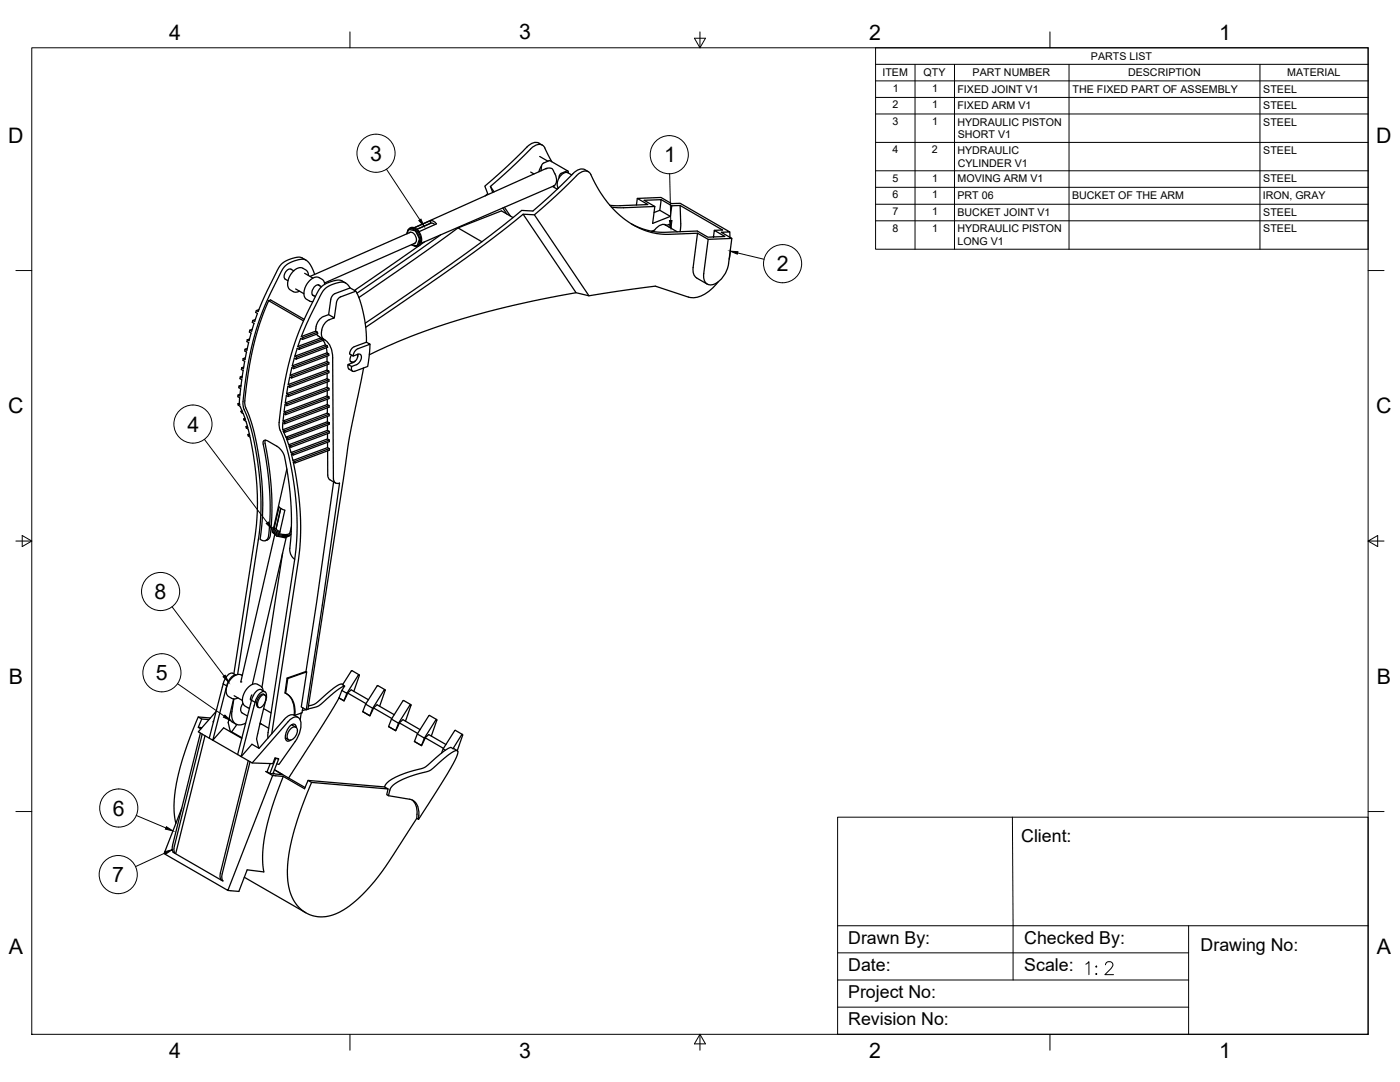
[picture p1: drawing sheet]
<svg xmlns="http://www.w3.org/2000/svg" width="559mm" height="432mm" viewBox="0 0 559 432" stroke-linecap="round" stroke-linejoin="round" font-family="sans-serif">
<!-- layer: Visible -->
<g fill="none" stroke="#000" stroke-width=".51">
<path d="M216.5 57.9a4.4 4.4 0 0 0-6.7 1.3l-7.7 7.5-8.6 7.6 1.2 3-1 .9M195.7 74.4l1 2.4M211.8 68.7l1.3 .7M215.4 62.4l3.3 1.9M216 68.2l.4-2.6 3-1.5 7.2 4.1M216.2 66.2l-1.1 2.3M217.9 67.3l2.2-.1 .8 1a7.9 7.9 0 0 1 1 5.1l-.9 .9-52.9 22.9M217.9 67.3l-52.6 23.6M217.9 67.3h.1M220.3 64.5l-2.5-4.7a2.71 2.71 0 0 0-4.5-1.5l-17.6 16.1 1.5 2.2M220.6 74.4l1.8 1.1M222.8 74.9l-.1 .3"/>
<path d="M226.2 68.2l-2.5 1.2-.6 1.6M226.2 68.2h.5l.1 .8M228.2 69.8a2.94 2.94 0 0 0-5 1l-.8 2.1v1.3l.5 .8M228.7 69.3l-8.8 8.6-7.2 6.3-4.5-.2-12 9.6-9.7 7.2-40.7 28.2M234.9 68.5a4.1 4.1 0 0 0-6.2 .8M254.4 79.2l-.4 2.6M263.9 79.7l4.2 2.4-.5 4.3M162.5 93.3l.4-1.4-.5 1.4M162.7 92.2l1-1.3 1.3-.1 1.7 1 1.2 1.9 .4 2.2-.4 1.6-1.1 .8-1.5-.2M163.1 91.7a3.2 3.2 0 0 1 4.2 2.9 2.36 2.36 0 0 1-1.9 3.5l-1-.4M163.3 92.9a2.4 2.4 0 0 1 2.9 2.7l-.1 .9-.9 .7M163.3 91.6l-.3 .3"/>
<path d="M163.4 91.6l2.4 .5 1.6 3.1M163.4 91.6h-.1M163.8 92.7l-40 17.6M163.9 91.3l-.4 .2M163.9 91.3a3.7 3.7 0 0 1 4 3.9v.7a2.2 2.2 0 0 1-1.5 2.2M164.2 97.7l2.1 .3M165.4 90.9l6.5-2.9-.1 1.1-5.4 2.4M165.7 97l-36.2 15.9M166.5 97.9l-.2 .1M166.6 97.9h-.1M167 92.1l.3 .4M167.1 98.2l-25.6 17.7"/>
<path d="M167.4 95.2l-.8 2.7M169.5 96.5l-1.9 1.3M171.8 89.1l.7-.1 1 .6M171.9 88l1.2 .3 1.1 1-6.9 3.2M172.1 89l-5.7 2.5M175.9 93.7l-33.4 23.3M182.8 91l9.5 5.5M200.7 83l1.6 2.4M201.3 82.7l2.4 3.5M204.8 86.8l-4.6-2.6-17.4 6.8-16.2 11.6-23.4 16.1M213.3 85.7l21.8 32.3M243.4 81.9l3.6 .2 11.6-.5-4.2-2.4 9.4-.4 4.3 2.5 3.4-.2 19.8 11.5-3.4 .1 4.2 2.4-9.4 .4-4.3-2.4-12.8 .4-3.5-.3-4.2-1a39.5 39.5 0 0 1-22.1-22.5 2.95 2.95 0 0 0-4.9-.3l-9 8.7-8.6 7.6-4.5-.2"/>
<path d="M252.1 89.4l4.4 1.9 5.2 1.2 3.7 .2 12.9-.5 4.3 2.5 6.7-.3-4.2-2.5-.3 2.7M261.4 82.4l-13.4 .5-3.9-.3M263.4 83.9l.5-4.2-6.8 .2 4.3 2.5-.9 6.8 7.1-2.8-4.2-2.5-2.4 .9M265.2 89.6l5.1 2.9M265.5 89.7l.5 .3 1.2-.5-.2 1.1M266 90a3.6 3.6 0 0 0-4.7 1.8l-1.2 .5M268.1 82.1l3.4-.1 .2 7.8-.3 2.7M271.5 82l16.9 9.8-3.3 .1M278.4 93.1l-1.8 13.6M282.7 95.5l-1.8 13.7a3.3 3.3 0 0 0 3.4 4.4 10.1 10.1 0 0 0 6.5-8.3M291.3 92.6l.1 2.1M291.5 99.6l-.4 3.8"/>
<path d="M292.1 95.1l-1.3 10.2M107.2 120l-3.5 9.1-2.3 8.1-1.8 8.4-1.6 11.1a10.9 10.9 0 0 0 1.4 9.1l1.7 5.3 1.4 6.4 1.9 13.8 .4 12.6-1 11.3 1.5 .6 1.3-.5a5.4 5.4 0 0 0 .9-3.9l.3-7.5-.1-7.6-.9-8.9-1.2-7.6a5.8 5.8 0 0 1-.5-3.8l.6-.3 .9 .1 4.5 2.7 1.7 1.8 .8 1.9 1.9 12 .7 8.2 .1 7.5-.6 9.7 .5 2 1.4 1.6M107.2 120l.8-.3 13.4 7.7M107.2 120l13.9 8M113.9 111.4l1.1 .7M117.3 108.1l-1.1-.7a2.65 2.65 0 0 0-2.3 4M118 115.3l3.3 1.9M121.6 109.1l3.3 1.9M122.1 103.8l-2-1.1h-1.8l-3.6 1.1-2.5 1.8-1.4 2.1-4 7.9-3.8 8.7-.7-.4M123.1 110a2.59 2.59 0 0 0-1.1-2.3l-1.1-.6a4.7 4.7 0 0 0-5.4 3.4l-.5 1.6a3.3 3.3 0 0 0 .9 3.6l1.1 .7a2.55 2.55 0 0 0 2.5-.2M124.7 117.7l1.2 .7M125.6 109.5l-2-4.3-1.2-1.3-1-.4-2.4 .2-2.9 1-2 1.2-1.2 1.4-6.5 13.2-4.1 10.9-3 12.5-2 13.7a10.7 10.7 0 0 0 .1 5.8"/>
<path d="M127 113.7l1.3 .7M127.7 114.1a1.77 1.77 0 0 0-2.7 1.1 1.77 1.77 0 0 0 .4 2.8M129.6 113.5l-.5-1.6-1.7-1.1a4.7 4.7 0 0 0-5.3 3.3l-.7 2a3.1 3.1 0 0 0 1 3.4l1.4 .8 1.1 .1M137.9 112.9l-1.9-1-1.3-.1-3.4 .9-2.6 1.4-1.7 2-4.5 9-4.1 9.6-3.1 10.2-2.1 10.3-1.6 11.9a10.9 10.9 0 0 0 1.6 7.8l2.4 8.3 1.9 10.9 .9 10.2 .1 10.5-.9 8.5-10.6 69v2.3M139.8 114.9l2.2 1.3-6.1 2.3-1 .8-.6 1.4-.9 6.2M142 116.2l1.7 3.8 1.6 6.4 .7 4.8 .3 5.4M276.7 106.7l.1 2.3 .5 1.1 .8 .8M278 110.9l4.3 2.5M286.6 112.5a13.5 13.5 0 0 1-10.9 6.3l-14.1-4.6-26.5 3.8-5.2-1.2M97.8 139.4l-.1 .7 .7 .4-.6 3-.7-.4M98.5 136.3l.8 .4-.7 3.1-.8-.4 .9-.3M98.7 135.6l-.1 .7"/>
<path d="M99.5 132.5l.7 .4-.8 3.1-.7-.4M99.6 135.3l-.9 .3M99.7 131.8l-.2 .7M100.6 131.4l-.9 .4M100.9 127.9l-.2 .7 .7 .5-1 3.1-.7-.4M102 124.7l.8 .4-1.2 3.2-.7-.4 1-.4M102.3 123.9l-.2 .8M103.3 123.5l-1 .4M118.9 138.3l9.2-3.4 .7 .4-9.2 3.4zM119.4 139.4l-.8-.4-.9 3.2M119.6 138.7l-.2 .7M121 134.7l-.3 .7"/>
<path d="M126 132.2l.7 .4-5.7 2.1-.7-.4M126 132.2l-5.7 2.1M126 132.2a6.1 6.1 0 0 1 3.1-5.9l2.1-.7 .8-6.2 1-1.7 6.8-2.8-1.9-2-1.9-.3-2.9 .7-2.4 1.1-1.5 1.4-5.2 10-3.7 8.5M126.3 133.4l.6 .5M126.7 132.6l.1 .6-6.1 2.3-.7-.5-1.1 3.3M126.9 134l1.2 .8M128.8 135.2l.5 .5-9.9 3.7M129 135.8l.9 1.8M129.1 135.3a8 8 0 0 1 3.7 7.5l.3 48.1a1.74 1.74 0 0 0 .6 1.7 1.74 1.74 0 0 0 1.8 .2l-6.8 48.7-6.5 41.8-2-1.2 2.2-14M129.9 137.6l-12.2 4.6M129.9 137.6l.7 .4M130.2 138.8l.3 2"/>
<path d="M130.6 138l.2 .6-12.6 4.7-.7-.4-.8 3.1M130.6 138l-12.2 4.6-.7-.4M131.2 125.6l2.2 1.3a5.8 5.8 0 0 0-4.3 2.9 4.6 4.6 0 0 0 0 5.5M141.4 138.3l-1.2 1-.7 2 1.4 .8 2-.7a1.22 1.22 0 0 1 1.4 .5 1.22 1.22 0 0 1-.2 1.5l-.6 1.1a4.6 4.6 0 0 1-3.1 1.8M146 130.6l39.8-27.5 14.2-10.5 8.8-7.1 21.1 31.3-25.5 5.2-19.2 5-10.3 3.3-11 4-16.5 7.3M146.3 136.6l1.4 .8-5.3 2-1 1.2-.4 1.1M146.3 136.6l-4.9 1.7M147.7 137.4l-.9 8.8-5.2 2a1.18 1.18 0 0 1-1.3-.5 1.18 1.18 0 0 1 .1-1.4l-1.5-.8 2-.8 1-.7M95.8 157.4l-.8 .2M96.2 153.8l-.8 .3M96.3 147.5l.7 .4-.4 2.9-.7-.4-.1 .7 .7 .4-.4 3-.7-.4-.1 .6 .8 .4-.4 3-.7-.5v.7l.7 .4v2.8M96.5 146.8l-.1 .7"/>
<path d="M96.7 150.1l-.8 .3M97.1 143.1l-.1 .7 .7 .4-.5 3-.7-.4M97.3 146.5l-.8 .3M97.9 142.8l-.8 .3M115.1 157.5l-.1 .7M115.8 153.9l-.2 .7M116.5 150.1l-.1 .7M117.4 146.4l-.2 .7M118.4 142.6l-.2 .7M130.5 140.8l.7 .4-13.8 5.2-.7-.4M130.5 140.8l-13.8 5.2M130.5 142.1v2.2l-14.7 5.5 .7-3.1 .7 .4"/>
<path d="M130.5 144.3l.8 .4-14.8 5.5-.7-.4M130.6 147.7l.7 .4-15.5 5.8-.8-.4M130.6 151.1l.7 .4-16.2 6.1-.7-.5M130.6 154.6l.7 .4-16.7 6.2M130.6 158l.7 .4-17.2 6.4M131.2 141.2v.7l-14 5.2M131.3 144.7v.6l-14.9 5.6-.7-.4-.7 3 15.6-5.8v-2.1M131.3 148.1v.7l-15.7 5.8-.7-.4-.5 2.9 16.2-6v-2.1M131.3 151.5v.7l-16.3 6-.7-.4-.4 3 16.7-6.2v-2.2M131.3 155v.6l-16.8 6.3-.7-.4-.4 2.9 17.2-6.4v-2.1M131.3 158.4v.7l-17.3 6.4-.7-.4-.3 2.9 17.6-6.6v-2.1M138.9 145.9l.2 1.2 1.6 1"/>
<path d="M138.9 145.5v.4M140.3 141.7a1.78 1.78 0 0 0 .1 2.8h.4M141 141.8l-.1 .3M142.6 141.5v1.4l-.8 1.2-1 .4-1-.3M142.8 141.4l-.1 1.1M145.1 146.9l-6 29.5-16.2 106.6M94.9 161.1l.2 .6M95.1 161.7l.7 .4M95.6 160.9l-.6 .2 .7 .4M95.8 162.1l1.1 2.4-.7-.4 .2 .6 .7 .4 .9 2.4-.7-.4 .2 .6 .7 .4 .4 1.3 .3 1.2-.7-.4 .1 .6 .8 .4 .6 2.6-.7-.4 .1 .6 .7 .4 1.2 6.1 1.5 12.6 .2 9.5-.8 10.6-8.6 55.7M96.6 163.9l-.4 .2M97.4 163.4l2.8 7.6 2.2 10.6 1.4 10.5 .4 11.3-.9 11-8.5 54.8"/>
<path d="M97.8 166.9l-.5 .2M98.7 170l-.5 .2M99.5 173.2l-.5 .2M106 175.7l-.2 1.1 1.5 8.5 1 9.5 .3 7.7-.3 7.1a11 11 0 0 1-.8 5.2l-1.6 1M113 168l.7 .4-.1 .7M113.1 172.1l.2 .5M113.3 172.6l.8 1.9M113.4 164.4l.7 .4-.1 .7M113.6 171.9l.2 .6M113.9 160.8l.7 .4-.1 .7M114.8 174.9l.3 .5M115.2 177.5l.8 .4 .1 .6"/>
<path d="M130.6 161.4l.8 .4-17.7 6.6M130.7 162.8v2.1l-17.8 6.6 .7 .4 17.8-6.6-.7-.4M130.7 166.2v2.1M130.7 171.7l.7 .4-15.4 5.8M130.7 175.2l.7 .4-14.5 5.4M130.7 178.6l.8 .4-13.9 5.2M130.8 179.9l.2 10.6 .7 1 2.2 1.3M131.4 161.8v.7l-17.8 6.6-.7-.4v2.8M131.4 165.3v.6l-17.6 6.6-.7-.4M131.4 168.7l-16.6 6.2-.7-.4 16.6-6.2 .7 .4v.7l-16.4 6.1-.7-.5 .9 2.5 15.5-5.8v-2.1M131.4 172.1v.7l-15.3 5.7-.7-.4 .7 2.5 14.6-5.4v-2.1M131.4 175.6v.6l-14.4 5.4-.7-.4 .6 2.6 13.8-5.2v-2.1"/>
<path d="M131.5 179v.7l-13.7 5.1-.7-.4 1.6 9.4 1 8.7 .3 7.3-.3 8.3-.7 6.5-10.5 68.2M114.5 187.2l-5.4 23.9a4.3 4.3 0 0 0 4.5 2.2l2-.4 .7-2.7M116.1 180.6l.8 .4 .1 .6M116.9 183.8l.7 .4 .2 .6M133.2 192.3l-6.8 47.9-4.3 27.8-7.5 2.6-.9 5.9 .3 .2 .9-5.9-.3-.2M108.7 212.2l1.7 1.7 3.4 .7M108.8 211.9a5.7 5.7 0 0 0 6 2.2l1-.6M108.8 212l-.1 .3M109.3 210.4l-.7 .4-.1 .7 .5 .7 1.4 .8 3.3 .8 1.6-.2 .9-.5M109.7 213.3l-13.6 58.8M110.2 211l.6 .7 1 .4M110.2 211l-.8 .2 2-8.9 2.3 1.3-2 8.9-2.3-1.3"/>
<path d="M112.1 202.9l-1.9 8.1M113.9 214.6h-.1M114.3 214.4l-13.6 58.7M115.2 213.9l-1.3 .7M115.6 213.6l-.2 .2M115.9 211.9l.3 .4M112.8 220.7l-8.2 53.6M89.1 272.9l1.4 .8M89.1 272.9l-5.6 21.7 11.3 6.5M90.1 275.1l-5.2 20.3 4.4-4.9 7.2 4.2M90.5 273.7l-.3 1.4M93.2 278.9l-2.1 9.5 .8 3.6"/>
<path d="M93.3 279l-.7 5a4 4 0 0 0 2.8 5.3l1.3-.1 1.4-.6M93.5 277.6l3.3 1.9M94.1 269.4a4.9 4.9 0 0 0-3.6 4.3M94.2 269.4a2.46 2.46 0 0 0-4.1 1.1l-1 2.4M96.7 269.6a4.1 4.1 0 0 0-5.3 2.4l-1.1 2.8a2.98 2.98 0 0 0 1.1 3.2l1.1 .7a2.59 2.59 0 0 0 2.5-.2M100.4 279.5l1.4 .8M100.6 277.3l-.7 2.1M104.4 277.6a.98 .98 0 0 1 1.2-.3 .98 .98 0 0 1 .6 1.1 4.3 4.3 0 0 1-2.5 4.1 1.59 1.59 0 0 1-.7-2.5zM105.1 275.7l-.7-1.6-1.6-1a4.7 4.7 0 0 0-5.3 3.5l-.6 1.8a3.1 3.1 0 0 0 1 3.4l1.7 .9M105.7 277.3a1.59 1.59 0 0 0-2.5 .9l-.8 2.1v1.1l.4 .7M105.7 276.1l-1.4-.9a3.4 3.4 0 0 0-3.5 3l-6 22.9M114 276.7a8.1 8.1 0 0 1 3.7 8.8"/>
<path d="M114.4 276.9a8.6 8.6 0 0 1 3 8.4l.3 .2 2.8-1 .4-2M122.1 268l.3 .1-7.5 2.7M135.3 278.5h.1M136.4 275.5l-1.1 3 2 1.2 1.2-3M136.8 273.2l-.6-.2-1.5 .6-3.5 2.6-5 4.4-3.1 1.1M137.3 279.7h.1M137.6 273.8l-3.1 1.7-7.2 6.1-4.4 1.4M138.7 276.6l1.5-1.3 6.8 4M143.3 269.3l-3-1.6-3.6 5.6 .9 .5-1.2 1.7 2.1 1.2 4.8-7.4-2.1 6.6M153.7 275.3l-3.1-1.6-4.7 7.3-1.1 3M153.7 275.6l-2.2 6.2M153.7 275.6l-.1-.4-.3 .2-4.5 7.3"/>
<path d="M160.8 279.8l-4.5 7.2-1.2 3M160.8 279.7l.3-.1 2.9 1.6M79.1 286.1l4.9 .4M79.1 290.3l1.4-3.4-1.4-.8-5.2 13.7-3.1 10.9-.9 5.2-.5 5.6 .2 4 .6 3.1M80 292.5l-11.1 44.8-.1 1.8 .4 1.1 19.7 11.4-.4-1.2 .2-1.7 11.1-44.7M80.5 286.9l2.9 .3M80.5 290.5l-1.4-.2 1.1 .6M80.7 293l-11.1 44.7-.1 1.8 .5 1.1M81.8 293.6l-11.7 47M85.3 287.7l-.3 .3 .2 .1M86.3 283.9l-7.2 8.2 4.4 2.5M91.5 286.7l1.2 1.4"/>
<path d="M91.9 291.7l4.7 2.7M92.7 288.1l1.4 .9M94.5 289.2l-2 2.9M96.7 284.5l2.1 1.3M97 280.7a2.85 2.85 0 0 0-.3 3.8M101.8 280.3l-5.5 21.6-1.5-.8M101.8 280.3a5.3 5.3 0 0 1 3.6-4.4 2.44 2.44 0 0 1 .7 3.5l-3.7 15.5 .9 3.7M102.8 282.1l.5 .3M103.2 298.3l.3 .2M103.7 288.9l.7 .1M103.8 288.6l3.5 2M105.2 282.8l3 1.7"/>
<path d="M113.9 294.5l1.3 .7M114.2 294.7l-.3 .1M115.8 291.1l.4-.4a1.43 1.43 0 0 1 1.9-.5 1.43 1.43 0 0 1 .6 1.9 3.4 3.4 0 0 1-3.5 3.1 3.1 3.1 0 0 1 .6-4.1zM116.4 289.2l1.7 1M116.7 289.1v.3M117.8 296l-6.4 9.1-1-.2M118.3 290.3a1.25 1.25 0 0 0-.9-1.3 1.25 1.25 0 0 0-1.5 .6 5.2 5.2 0 0 0-1.5 6 1.36 1.36 0 0 0 1.7-.3M119 286.3a3.4 3.4 0 0 0-5.5 .8l-10.1 11.5-2.8-1.6-4.3 4.9 4.3 2.6 15.1-17.2a2.32 2.32 0 0 1 2.5-1.2 2.32 2.32 0 0 1 1.9 2.1 11.5 11.5 0 0 1-2.3 7.7M120.2 284.6l-.4 2.7M122.1 283.2l-1.4 .4M122.9 283l-.7 .3M144.8 284l2.8 1.6 1.5-3.1 7.3 4.2"/>
<path d="M145.9 281l2.9 1.7-1.2 2.9-2.8-1.6M146.1 280.8l-7.4-4.2-1.4 3.1-2-1.2-6.1 10.3-14 21.7M149.1 282.5l1.4-1.2 6.9 3.9M155.1 290l2.8 1.6 1.5-3.1 7.3 4.2M156.3 287l2.8 1.6-1.2 3-2.8-1.6M159.4 288.5l1.4-1.3 6.9 4M161.8 287.8l2.2-6.6-4.9 7.4M165.4 295.9l2.9 1.7 1.4-3.2 7.3 4.3M166.6 292.9l2.8 1.7-1.1 3-2.9-1.7M169.7 294.4l1.4-1.2 6.9 3.9M172.1 293.8l2.2-6.7-4.9 7.5M174.3 287.1l-3.1-1.5-4.6 7.3-1.2 3"/>
<path d="M176.9 298.9l.9 .5M180.8 298.8l-.8-.5-1.8 .8-8.9 7.3-7.7 2.2-4.7 2.1-2.5 1.8-.9 1.5-30.5-2.6-1.4 3.4-8.5-4.9-4.3-.4M184.3 293.2l.3-.1 .1 .3-2.2 6.2-1.7-.8zM184.6 293.1l-3.1-1.6-4.6 7.4-.7 1.6M99.1 303.6l-11.1 44.7-.2 1.8 .6 1.1M100.6 304.5l8.3 .3 .8-2.3 1.2 .2 .3 .2-2.3 5.9M106 307.9l2.8 1.6-17.8 45.8-25.5-14.6 7.1-18.2M106.5 307.9l1.4 .8 1.3 .1-.2-.1M107.9 304.7l-1.3 3.3M109.1 308.4l.8 .5 3 .3-3.3-2 12.2 7.1M109.7 302.5l.3 .2-2.3 5.9M110 302.7l1.2 .2"/>
<path d="M113.1 309.9l-4.4 12-2.9 10.9-1 8.6 .5 6.6-6.6-.9-3.4 8.6-4.3-.4M123 311.4l1.4 .9 30.5 2.6-1.4-.9M124.4 312.3l-4.1 10.2-3.3 10.3-1.7 8.4-.6 6.3 .6 6.4 1.6 4.8 2.7 3.7 1.7 1.4 2.4 1.3 4.1 .8 2.6-.2 2.5-.6 5.3-2.7 4.5-3.5 5.7-5.9 4.2-5.4 13.7-21M154.9 314.9l-.6 2.2 .7 .4 8.5 1.4a5.2 5.2 0 0 1 3.7 6.5l-.2 1.6-.7-.4a7.6 7.6 0 0 0-1.8-7.4M155 317.5l.8-2.8 2-2 5.3-2.6 8.6-2.7 6.8-5.8 2.9-1.9a.9 .9 0 0 1 1.3 .1 .9 .9 0 0 1-.1 1.3l-1.3 2.9-2.7 4.7-11.6 18.3M69.2 340.1v.1M97.5 350.1l24.6 14.2"/>
</g>
<g fill="#000">
<circle cx="217.9" cy="67.3" r=".25"/>
<circle cx="221" cy="74.2" r=".25"/>
<circle cx="96.1" cy="272.1" r=".25"/>
</g>
<!-- layer: Border -->
<g fill="none" stroke="#000" stroke-width=".4">
<path d="M12.7 19.1h533.4v393.7h-533.4zM139.7 12.7v6.4M277.2 15.3h4.4l-2.2 3.8zM279.4 12.7v6.4M419.1 12.7v6.4M6.3 108h6.4M546.1 108h6.3M6.3 215.9h6.4M8.9 213.7l3.8 2.2-3.8 2.2zM546.1 215.9l3.8 2.2v-4.4l-3.8 2.2h6.3M6.3 323.9h6.4M546.1 323.9h6.3"/>
<path d="M139.7 412.8v6.3M279.4 412.8l2.2 3.8h-4.4zM279.4 412.8v6.3M419.1 412.8v6.3"/>
</g>
<!-- layer: Titleblock -->
<path d="M334.3 326.1h211.8v86.7h-211.8zM404.1 326.1l.3 65M334.3 369.4h211.8M474.4 369.4v43.4M334.3 391.1h140.1M334.3 380.3h140.1M433.4 384.8l1.2-1v5.2M437.3 385.8l.3-.3 .2 .3-.2 .2zM437.3 388.7l.3-.2 .2 .2-.2 .3zM441.3 385l.4-1 1.5-.2a1.28 1.28 0 0 1 .8 2l-3 3.2h3.5M334.3 401.9h140.1" fill="none" stroke="#000" stroke-width=".4"/>
<!-- layer: Parts Lists -->
<g fill="none" stroke="#000" stroke-width=".4">
<path d="M349.5 19.1h196.6v80.4h-196.6zM349.5 25.7h196.6M349.5 32.3h196.6M349.5 38.9h196.6M365.2 25.7v73.8M381 25.7v73.8M426.7 25.7v73.8M502.9 25.7v73.8M349.5 45.5h196.6M349.5 56.8h196.6M349.5 68.2h196.6M349.5 74.8h196.6"/>
<path d="M349.5 81.5h196.6M349.5 88.1h196.6"/>
</g>
<!-- layer: Balloons -->
<g fill="none" stroke="#000" stroke-width=".4">
<path d="M154.3 67.5l13.3 20.2M267.3 69.4l.4 18.6M294.4 100.9l10.5 2.6M81.6 175.3l25.1 33.3M68.7 242.1l20.8 27.7M70.9 272.8l18.6 13M54.4 325.4l11.8 5M66 340.4l-11.9 5.4"/>
<circle cx="150.1" cy="61.2" r="7.6"/>
<circle cx="267.1" cy="61.7" r="7.6"/>
<circle cx="312.4" cy="105.2" r="7.6"/>
<circle cx="77" cy="169.2" r="7.6"/>
<circle cx="64.1" cy="236.1" r="7.6"/>
<circle cx="64.6" cy="268.5" r="7.6"/>
<circle cx="47.4" cy="322.5" r="7.6"/>
<circle cx="47.2" cy="349" r="7.6"/>
</g>
<path d="M167.2 88l.8-.5 1.3 2.8zM267.2 88h1l-.4 3.1zM291.4 100.2l3.1 .3-.2 .9zM106.3 208.9l.8-.6 1.4 2.8zM89 270.1l.9-.6 1.4 2.7zM89.8 285.4l2.2 2.1-2.8-1.3zM65.8 339.9l2.9-.8-2.5 1.7zM66.4 329.9l2.6 1.7-3-.7z" fill="#000" stroke="#000" stroke-width=".4"/>
<g font-size="8.5">
<text x="67.5" y="15.8">4</text>
<text x="207.2" y="15.7">3</text>
<text x="346.9" y="15.8">2</text>
<text x="486.6" y="15.8">1</text>
<text x="3.3" y="57">D</text>
<text x="549.3" y="57">D</text>
<text x="147.7" y="64.2">3</text>
<text x="265.1" y="64.8">1</text>
<text x="310.1" y="108.3">2</text>
<text x="3.3" y="165">C</text>
<text x="549.3" y="165">C</text>
<text x="74.8" y="172.3">4</text>
<text x="61.7" y="239.1">8</text>
<text x="3.5" y="272.9">B</text>
<text x="62.3" y="271.5">5</text>
<text x="549.6" y="272.9">B</text>
<text x="45.1" y="325.5">6</text>
<text x="44.8" y="352.1">7</text>
<text x="3.5" y="380.9">A</text>
<text x="549.6" y="380.9">A</text>
<text x="67.5" y="422.2">4</text>
<text x="207.2" y="422.1">3</text>
<text x="346.9" y="422.2">2</text>
<text x="486.6" y="422.2">1</text>
</g>
<g font-size="7.1">
<text x="407.6" y="336.2">Client:</text>
<text x="338.6" y="376.6">Drawn By:</text>
<text x="408.8" y="376.7">Checked By:</text>
<text x="479.2" y="379.6">Drawing No:</text>
<text x="338.6" y="387.4">Date:</text>
<text x="408.8" y="387.5">Scale:</text>
<text x="338.6" y="398.3">Project No:</text>
<text x="338.5" y="409.1">Revision No:</text>
</g>
<g font-size="4.3">
<text x="435.5" y="23.9">PARTS LIST</text>
<text x="352.2" y="30.5">ITEM</text>
<text x="368.7" y="30.4">QTY</text>
<text x="388.2" y="30.5">PART NUMBER</text>
<text x="450.3" y="30.5">DESCRIPTION</text>
<text x="513.8" y="30.5">MATERIAL</text>
<text x="356.3" y="36.6">1</text>
<text x="372.1" y="36.6">1</text>
<text x="382.1" y="36.9">FIXED JOINT V1</text>
<text x="428.1" y="36.9">THE FIXED PART OF ASSEMBLY</text>
<text x="504.2" y="36.9">STEEL</text>
<text x="356.2" y="43.2">2</text>
<text x="372.1" y="43.2">1</text>
<text x="382.1" y="43.5">FIXED ARM V1</text>
<text x="504.2" y="43.5">STEEL</text>
<text x="356.2" y="49.8">3</text>
<text x="372.1" y="49.8">1</text>
<text x="382.2" y="50.1">HYDRAULIC PISTON</text>
<text x="504.2" y="50.1">STEEL</text>
<text x="382.3" y="55.2">SHORT V1</text>
<text x="356.3" y="61.2">4</text>
<text x="372" y="61.2">2</text>
<text x="382.2" y="61.4">HYDRAULIC</text>
<text x="504.2" y="61.4">STEEL</text>
<text x="382.3" y="66.6">CYLINDER V1</text>
<text x="356.2" y="72.5">5</text>
<text x="372.1" y="72.5">1</text>
<text x="382.2" y="72.8">MOVING ARM V1</text>
<text x="504.2" y="72.8">STEEL</text>
<text x="356.2" y="79.1">6</text>
<text x="372.1" y="79.1">1</text>
<text x="382.2" y="79.4">PRT 06</text>
<text x="427.9" y="79.4">BUCKET OF THE ARM</text>
<text x="504" y="79.4">IRON, GRAY</text>
<text x="356.2" y="85.8">7</text>
<text x="372.1" y="85.9">1</text>
<text x="382.2" y="86.1">BUCKET JOINT V1</text>
<text x="504.2" y="86.1">STEEL</text>
<text x="356.2" y="92.5">8</text>
<text x="372.1" y="92.5">1</text>
<text x="382.2" y="92.8">HYDRAULIC PISTON</text>
<text x="504.2" y="92.8">STEEL</text>
<text x="382.2" y="97.9">LONG V1</text>
</g>
</svg>
